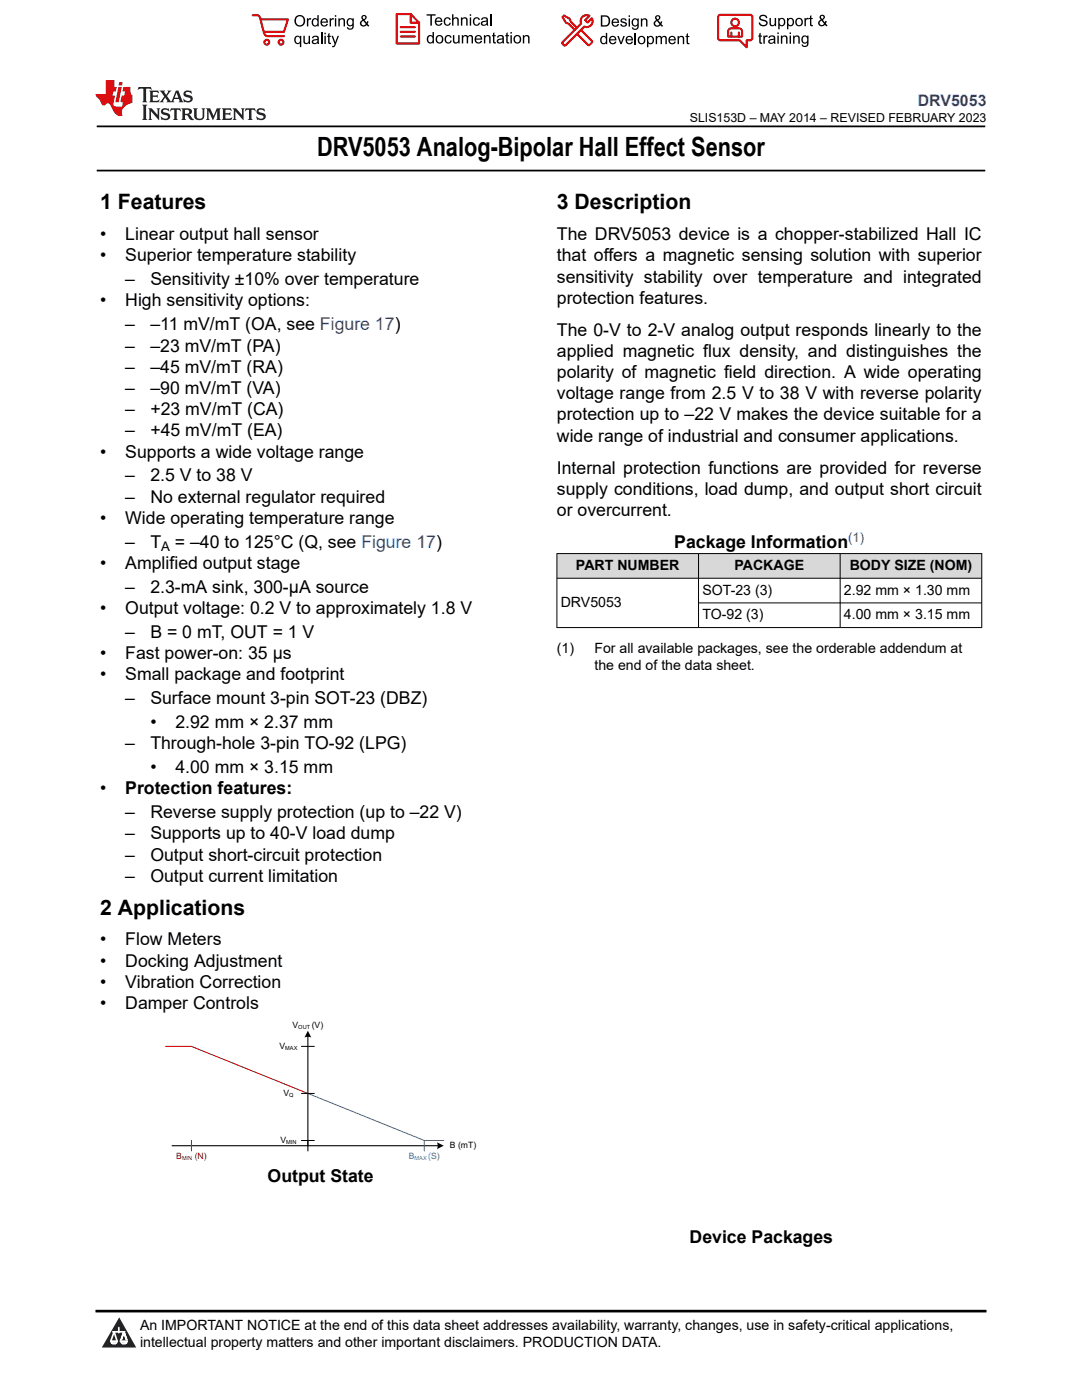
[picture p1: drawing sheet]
<svg xmlns="http://www.w3.org/2000/svg" width="216mm" height="279mm" viewBox="0 0 216 279" stroke-linecap="round" stroke-linejoin="round" font-family="sans-serif">
<path d="M19.3 25.2h177.3M19.3 34h177.3" fill="none" stroke="#000" stroke-width=".35"/>
<g fill="#d8d8d8">
<path d="M111.1 110.5h84.8v4.9h-84.8z" fill-rule="evenodd"/>
<path d="M111.2 110.5h28.1v4.8h-28.1z" fill-rule="evenodd"/>
<path d="M139.4 110.5h28.2v4.8h-28.2z" fill-rule="evenodd"/>
<path d="M167.7 110.5h28.1v4.8h-28.1z" fill-rule="evenodd"/>
</g>
<path d="M111.1 110.5h84.9M111.1 115.4h84.9M111.1 110.4v14.9M139.4 110.4v14.9M167.6 110.4v14.9M195.9 110.4v14.9M111.1 125.2h84.9M139.4 120.3h56.6M60.1 208.8h2.6M60.1 218.2h2.6M60.1 227.6h2.6" fill="none" stroke="#000" stroke-width=".2"/>
<path d="M61.4 206.7v23M34.3 228.7h53.2" fill="none" stroke="#000" stroke-width=".22"/>
<g fill="#000">
<path d="M61.4 205.7l.7 1.4a1.51 1.51 0 0 0-1.3 0z" fill-rule="evenodd"/>
<path d="M87.2 228l1.3 .7-1.3 .6a1.55 1.55 0 0 0 0-1.3z" fill-rule="evenodd"/>
</g>
<path d="M33 208.8h5.2l23.2 9.4M38.2 227.6v2.1" fill="none" stroke="#bf0000" stroke-width=".2"/>
<path d="M61.4 218.2l23.3 9.4M84.7 227.6h3.8M84.7 227.6v2.1" fill="none" stroke="#0070bf" stroke-width=".2"/>
<path d="M0 0h215.9v23.8h-215.9z" fill-rule="evenodd" fill="#fff"/>
<path d="M27.7 17.4l-.2 .6 .5-.3h.6v.1v2.2l-.2 .4h1l-.2-.4v-2.2v-.1h.5l.5 .3-.1-.6zM29.8 18.1l.2 .4v1.5l-.2 .4h1.9l.1-.6a1.08 1.08 0 0 1-1.3 .2v-.7h.6l.4 .2v-.6l-.4 .2h-.6v-.6l.2-.1a1 1 0 0 1 1 .2l-.1-.5zM31.8 18.1l1 1.1-1 1.2h.9l-.2-.2 .4-.7 .5 .7-.2 .2h1.6l-.2-.2 .1-.4h1l.1 .4-.1 .2h.9l-.2-.3-.8-2h-.5l-1 2.2-.8-1.1 .9-1.1h-.8l.2 .2-.5 .7-.3-.7 .1-.2zM35.2 18.5l.4 1h-.8zM36.8 18.2a.65 .65 0 0 0-.2 .7 .65 .65 0 0 0 .6 .5l.7 .2 .1 .2a.79 .79 0 0 1-.7 .4 .79 .79 0 0 1-.7-.5l.1 .7 .2-.1a.93 .93 0 0 0 1.1 .1 .93 .93 0 0 0 .4-1 1.46 1.46 0 0 0-1.2-.6l-.1-.3a1.09 1.09 0 0 1 1.2 .2l-.2-.6-.1 .1-.6-.2zM28.4 20.9l.2 .4v2.3l-.2 .3h1l-.2-.3v-2.3l.2-.4zM29.6 21.6l.2 .4v1.6l-.2 .3h.8l-.3-.3v-1.4l1.7 1.8v-2l.2-.4h-.8l.2 .2 .1 1.1-1.2-1.3zM32.3 21.8a.65 .65 0 0 0-.2 .7 .65 .65 0 0 0 .7 .4l.6 .2 .1 .2a.79 .79 0 0 1-.7 .4 .79 .79 0 0 1-.7-.5l.1 .7 .2-.1a.93 .93 0 0 0 1.1 .1 .93 .93 0 0 0 .4-.9 1.46 1.46 0 0 0-1.2-.6l-.1-.4a1.09 1.09 0 0 1 1.2 .2l-.2-.6-.1 .1-.6-.1zM34.1 21.6l-.1 .7a.63 .63 0 0 1 .7-.4l.1 1.7-.3 .3h1l-.2-.3v-1.7a.66 .66 0 0 1 .8 .4l-.1-.7zM36.2 21.6l.2 .4v1.6l-.2 .3h.9l-.2-.2v-.7h.5l.1 .2a.79 .79 0 0 0 1.2 .6l-1-.9a.61 .61 0 0 0 .6-.6 .61 .61 0 0 0-.5-.6zM36.9 21.9h.2a.47 .47 0 0 1 .5 .1 .47 .47 0 0 1 .1 .5l-.2 .2h-.6zM38.5 21.6l.2 .2a2.27 2.27 0 0 0 .4 2 1.04 1.04 0 0 0 1.7-.7v-1.3l.2-.2h-.8l.2 .4v1.1a.6 .6 0 0 1-.6 .6 .6 .6 0 0 1-.6-.6v-1.1l.3-.4zM41.1 21.6l.2 .4v1.6l-.2 .3h.7l-.2-.3v-1.5l.9 1.9 .8-1.9v1.5l-.2 .3h1l-.3-.3v-1.6l.3-.4h-.8l-.7 1.5-.7-1.5zM44.3 21.6l.2 .4v1.6l-.2 .3h1.9l.1-.5a1.09 1.09 0 0 1-1.3 .1v-.6h.6l.4 .1v-.6l-.4 .2h-.6v-.6l.2-.1a1.01 1.01 0 0 1 1 .3l-.1-.6zM46.4 21.6l.3 .4v1.6l-.3 .3h.8l-.2-.3v-1.4l1.6 1.8v-2l.2-.4h-.7l.2 .2v1.1l-1.2-1.3zM49 21.6l-.1 .7a.63 .63 0 0 1 .8-.4v1.7l-.3 .3h1l-.2-.3v-1.7a.66 .66 0 0 1 .8 .4l-.1-.7zM51.4 21.8a.65 .65 0 0 0-.2 .7 .65 .65 0 0 0 .6 .4l.6 .2 .2 .2a.79 .79 0 0 1-.8 .4 .79 .79 0 0 1-.6-.5l.1 .7 .2-.1a.93 .93 0 0 0 1 .1 .93 .93 0 0 0 .5-.9 1.46 1.46 0 0 0-1.3-.6l-.1-.4a1.09 1.09 0 0 1 1.3 .2l-.2-.6-.2 .1-.5-.1z" fill="#231f20"/>
<path d="M21.1 16v2.8h-2.1l.1 .3 .9 1a.95 .95 0 0 0 .9 .9 .59 .59 0 0 1 .6-.4 .59 .59 0 0 1 .5 .4l.4 .8a1.59 1.59 0 0 0 2.1 1.3 1.61 1.61 0 0 1 1-2.2l1-.4-.1-1.5a1.59 1.59 0 0 1-.4-1.6h-1.4l-.2 .9h.5l-.1 .8h-.5l-.2 1v.2l.4 .1-.2 .9h-.6a.73 .73 0 0 1-1.1-.7l.3-1.5h-.5l.2-.8h.5l.2-.9h-.5v-1.4zM23.6 17.4l-.6 3h.7l.6-3zM23.8 16.4l-.1 .7h.7l.1-.7z" fill="#ed1c24"/>
<g fill="#000">
<path d="M58.7 4.2a1.15 1.15 0 0 1 2.3 0 1.15 1.15 0 0 1-2.3 0zM59.3 3.5a.89 .89 0 0 0-.2 1.1 .89 .89 0 0 0 1.1 .4 .88 .88 0 0 0 .3-1.3 .88 .88 0 0 0-1.2-.2z" fill-rule="evenodd"/>
<path d="M58.9 7.3l.5-.2 .5 .3v-.3h.2v2.3h-.3v-.8a.74 .74 0 0 1-.9 0 .74 .74 0 0 1-.2-1zM59.1 7.5a.57 .57 0 0 0-.1 .7 .57 .57 0 0 0 .7 .2 .57 .57 0 0 0 .2-.7 .57 .57 0 0 0-.8-.2z" fill-rule="evenodd"/>
<path d="M61.2 3.6h.3v.3l.2-.2 .3-.1 .1 .1-.1 .3a.36 .36 0 0 0-.4 0 .36 .36 0 0 0-.1 .4v.9h-.3z" fill-rule="evenodd"/>
<path d="M60.5 7.1h.3v.9a.41 .41 0 0 0 .4 .6 .41 .41 0 0 0 .4-.6v-.9h.3v1.7h-.3v-.3a.58 .58 0 0 1-.7 .3 .58 .58 0 0 1-.4-.6z" fill-rule="evenodd"/>
<path d="M62.4 3.8l.5-.2 .4 .2v-.8h.3v2.3h-.3v-.2a.75 .75 0 0 1-1-.1 .75 .75 0 0 1 0-1zM62.6 4a.57 .57 0 0 0-.1 .7 .57 .57 0 0 0 .7 .2 .57 .57 0 0 0 .1-.7 .57 .57 0 0 0-.7-.2z" fill-rule="evenodd"/>
<path d="M62.4 7.3a.74 .74 0 0 1 .9-.1 .74 .74 0 0 1 .3 .9l.1 .7h-.3v-.2a.57 .57 0 0 1-.9 .2 .57 .57 0 0 1-.1-.8l.9-.3a.41 .41 0 0 0-.3-.4 .41 .41 0 0 0-.5 .4l-.3-.1zM62.6 8.2a.35 .35 0 0 0 .1 .5 .35 .35 0 0 0 .5-.3l.1-.4z" fill-rule="evenodd"/>
<path d="M64.7 6.5h.3v.3h-.3zM64.7 7.1h.3v1.7h-.3z" fill-rule="evenodd"/>
<path d="M64.2 3.8a.76 .76 0 0 1 .9-.1 .76 .76 0 0 1 .3 .8h-1.2a.47 .47 0 0 0 .4 .6 .47 .47 0 0 0 .5-.4l.3 .1a.82 .82 0 0 1-1.2 .3 .82 .82 0 0 1 0-1.3zM64.4 4l-.2 .3h.9l-.2-.4z" fill-rule="evenodd"/>
<path d="M65.8 3.6h.2v.3l.2-.2 .3-.1 .2 .1-.1 .3a.36 .36 0 0 0-.5 0 .36 .36 0 0 0 0 .4v.9h-.3z" fill-rule="evenodd"/>
<path d="M65.5 6.7l.3-.1v.5h.2v.3h-.2v.9v.2h.2l.1 .3a.41 .41 0 0 1-.5-.1 .41 .41 0 0 1-.1-.4v-.9h-.2v-.3h.2z" fill-rule="evenodd"/>
<path d="M66.1 7.1h.3l.5 1.4 .5-1.4h.2l-.6 1.7a.57 .57 0 0 1-.7 .6v-.3a.37 .37 0 0 0 .5-.3z" fill-rule="evenodd"/>
<path d="M66.8 3h.3v.3h-.3zM66.8 3.6h.3v1.7h-.3z" fill-rule="evenodd"/>
<path d="M67.5 3.6h.3v.3a.58 .58 0 0 1 .7-.3 .58 .58 0 0 1 .3 .7v1h-.2v-1a.4 .4 0 0 0-.5-.5 .4 .4 0 0 0-.3 .6v.9h-.3z" fill-rule="evenodd"/>
<path d="M69.3 3.8l.6-.2 .4 .2v-.2h.3v1.5a.71 .71 0 0 1-.5 .8 .71 .71 0 0 1-.9-.5h.3a.46 .46 0 0 0 .6 .3 .46 .46 0 0 0 .2-.6 .78 .78 0 0 1-1.1-.2 .78 .78 0 0 1 .1-1.1zM69.6 4a.53 .53 0 0 0-.1 .8 .53 .53 0 0 0 .8 0 .54 .54 0 0 0 0-.7 .54 .54 0 0 0-.7-.1z" fill-rule="evenodd"/>
<path d="M72.2 3.1a.53 .53 0 0 1 .9 .1 .53 .53 0 0 1-.4 .8l.5 .5 .1-.3 .2 .1-.2 .5 .4 .3-.2 .2-.3-.3a.71 .71 0 0 1-1.2 .1 .71 .71 0 0 1 .3-1.1l-.2-.5zM72.3 3.5a.3 .3 0 0 0 .6 0 .3 .3 0 0 0-.6 0zM72.3 4.3a.45 .45 0 0 0 0 .7 .45 .45 0 0 0 .7-.2l-.5-.6z" fill-rule="evenodd"/>
<path d="M85.1 2.8h1.8v.3h-.7v2h-.3v-2h-.8z" fill-rule="evenodd"/>
<path d="M85.3 7.2l.6-.2 .4 .2v-.8h.3v2.3h-.3v-.2a.76 .76 0 0 1-1-.1 .76 .76 0 0 1-.1-1zM85.6 7.4a.58 .58 0 0 0-.1 .7 .58 .58 0 0 0 .7 .2 .58 .58 0 0 0 .1-.7 .58 .58 0 0 0-.7-.2z" fill-rule="evenodd"/>
<path d="M87.2 7.2a.81 .81 0 0 1 1.1 .1 .81 .81 0 0 1-.1 1.2 .81 .81 0 0 1-1.2-.2v-.7zM87.3 7.4a.57 .57 0 0 0 0 .8 .57 .57 0 0 0 .8 0 .57 .57 0 0 0 0-.7 .57 .57 0 0 0-.8-.1z" fill-rule="evenodd"/>
<path d="M87 3.7a.77 .77 0 0 1 .9-.2 .77 .77 0 0 1 .4 .9h-1.3a.48 .48 0 0 0 .4 .5 .48 .48 0 0 0 .6-.3h.3a.83 .83 0 0 1-1.3 .4 .83 .83 0 0 1 0-1.3zM87.2 3.8l-.1 .3h.9l-.3-.4z" fill-rule="evenodd"/>
<path d="M88.7 3.7a.7 .7 0 0 1 1.2 .3h-.2a.45 .45 0 0 0-.6-.3 .45 .45 0 0 0-.3 .6 .45 .45 0 0 0 .3 .6 .45 .45 0 0 0 .6-.4l.3 .1a.76 .76 0 0 1-1.1 .5 .76 .76 0 0 1-.3-1.1z" fill-rule="evenodd"/>
<path d="M88.9 7.2a.7 .7 0 0 1 1.2 .3h-.3a.45 .45 0 0 0-.5-.3 .45 .45 0 0 0-.3 .6 .45 .45 0 0 0 .3 .6 .45 .45 0 0 0 .6-.3h.2a.76 .76 0 0 1-1 .5 .76 .76 0 0 1-.3-1.1z" fill-rule="evenodd"/>
<path d="M90.2 2.8h.3v.9a.59 .59 0 0 1 .7-.2 .59 .59 0 0 1 .3 .6v1h-.2v-1a.4 .4 0 0 0-.5-.4 .4 .4 0 0 0-.3 .5v.9h-.3z" fill-rule="evenodd"/>
<path d="M90.4 7h.3v.9a.41 .41 0 0 0 .4 .6 .41 .41 0 0 0 .3-.6v-.9h.3v1.7h-.2v-.3a.58 .58 0 0 1-.7 .3 .58 .58 0 0 1-.4-.7z" fill-rule="evenodd"/>
<path d="M92 3.5h.2v.2a.59 .59 0 0 1 .7-.3 .59 .59 0 0 1 .4 .7v1h-.3v-1a.41 .41 0 0 0-.4-.4 .41 .41 0 0 0-.4 .5v.9h-.2z" fill-rule="evenodd"/>
<path d="M92.1 7h.3v.3a.56 .56 0 0 1 1 0 .54 .54 0 0 1 .6-.3 .54 .54 0 0 1 .4 .5v1.2h-.3v-1.1a.34 .34 0 0 0-.3-.4 .34 .34 0 0 0-.4 .3v1.2h-.3v-1.1a.38 .38 0 0 0-.5-.3 .38 .38 0 0 0-.2 .5v.9h-.3z" fill-rule="evenodd"/>
<path d="M93.7 2.8h.3v.4h-.3zM93.7 3.5h.3v1.6h-.3z" fill-rule="evenodd"/>
<path d="M94.6 3.7a.7 .7 0 0 1 1.2 .3h-.3a.45 .45 0 0 0-.6-.3 .45 .45 0 0 0-.3 .6 .45 .45 0 0 0 .4 .6 .45 .45 0 0 0 .5-.4l.3 .1a.76 .76 0 0 1-1 .5 .76 .76 0 0 1-.4-1.1z" fill-rule="evenodd"/>
<path d="M94.9 7.2a.77 .77 0 0 1 .9-.1 .77 .77 0 0 1 .4 .8h-1.2a.48 .48 0 0 0 .3 .6 .48 .48 0 0 0 .6-.4l.3 .1a.83 .83 0 0 1-1.3 .3 .83 .83 0 0 1 0-1.3zM95.1 7.3l-.1 .4h.9l-.2-.4z" fill-rule="evenodd"/>
<path d="M96.6 7h.2v.3a.59 .59 0 0 1 .7-.3 .59 .59 0 0 1 .4 .7v1h-.3v-1a.41 .41 0 0 0-.4-.5 .41 .41 0 0 0-.4 .6v.9h-.2z" fill-rule="evenodd"/>
<path d="M96.1 3.7a.74 .74 0 0 1 1-.2 .74 .74 0 0 1 .3 .9v.7h-.2l-.1-.2a.59 .59 0 0 1-.8 .3 .59 .59 0 0 1-.2-.8l1-.3a.42 .42 0 0 0-.4-.5 .42 .42 0 0 0-.4 .4l-.3-.1zM96.3 4.5a.36 .36 0 0 0 .2 .5 .36 .36 0 0 0 .5-.2l.1-.5z" fill-rule="evenodd"/>
<path d="M98.4 6.6l.3-.2v.6h.2v.2h-.2v1v.2h.2l.1 .3a.41 .41 0 0 1-.5-.1 .41 .41 0 0 1-.1-.4v-1h-.2v-.2h.2z" fill-rule="evenodd"/>
<path d="M99.3 7.2a.74 .74 0 0 1 1-.2 .74 .74 0 0 1 .2 1l.1 .7h-.3v-.2a.59 .59 0 0 1-.8 .2 .59 .59 0 0 1-.3-.8l1.1-.3a.42 .42 0 0 0-.4-.4 .42 .42 0 0 0-.5 .3h-.2zM99.5 8a.36 .36 0 0 0 .2 .5 .36 .36 0 0 0 .4-.2l.2-.5z" fill-rule="evenodd"/>
<path d="M101 6.6l.3-.2v.6h.3v.2h-.3v1l.1 .2h.2v.3a.41 .41 0 0 1-.4-.1 .41 .41 0 0 1-.2-.4v-1h-.2v-.2h.2z" fill-rule="evenodd"/>
<path d="M101.9 6.4h.2v.3h-.2zM101.9 7h.2v1.7h-.2z" fill-rule="evenodd"/>
<path d="M102.7 7.2a.81 .81 0 0 1 1.1 .1 .81 .81 0 0 1-.1 1.2 .81 .81 0 0 1-1.2-.2v-.7zM102.9 7.4a.57 .57 0 0 0-.1 .8 .57 .57 0 0 0 .9 0 .57 .57 0 0 0-.1-.7 .57 .57 0 0 0-.7-.1z" fill-rule="evenodd"/>
<path d="M104.3 7h.3v.3a.59 .59 0 0 1 .7-.3 .59 .59 0 0 1 .4 .7v1h-.3v-1a.41 .41 0 0 0-.5-.5 .41 .41 0 0 0-.3 .6v.9h-.3z" fill-rule="evenodd"/>
<path d="M119.9 3.1h.8a1.12 1.12 0 0 1 1 1.1 1.12 1.12 0 0 1-1 1.1h-.8zM120.2 3.3v1.7h.5a.86 .86 0 0 0 .8-.8 .86 .86 0 0 0-.8-.9z" fill-rule="evenodd"/>
<path d="M119.9 7.4l.5-.3 .5 .3v-.8h.3v2.2h-.3v-.2a.75 .75 0 0 1-1 0 .75 .75 0 0 1-.1-1zM120.2 7.5a.57 .57 0 0 0-.2 .8 .57 .57 0 0 0 .8 .2 .57 .57 0 0 0 .1-.8 .57 .57 0 0 0-.7-.2z" fill-rule="evenodd"/>
<path d="M121.7 7.4a.76 .76 0 0 1 .9-.2 .76 .76 0 0 1 .4 .9h-1.2a.47 .47 0 0 0 .3 .5 .47 .47 0 0 0 .6-.3h.3a.82 .82 0 0 1-1.3 .4 .82 .82 0 0 1 0-1.3zM121.9 7.5l-.1 .3h.9l-.2-.4z" fill-rule="evenodd"/>
<path d="M122.2 3.9a.76 .76 0 0 1 .9-.2 .76 .76 0 0 1 .4 .9h-1.2a.47 .47 0 0 0 .4 .5 .47 .47 0 0 0 .5-.3h.3a.82 .82 0 0 1-1.2 .4 .82 .82 0 0 1-.1-1.3zM122.5 4l-.2 .3h.9l-.2-.4z" fill-rule="evenodd"/>
<path d="M123.9 3.8a.71 .71 0 0 1 1.1 .3h-.2a.32 .32 0 0 0-.4-.3 .32 .32 0 0 0-.3 .4h.1a.75 .75 0 0 1 .9 .8 .72 .72 0 0 1-.7 .3 .72 .72 0 0 1-.6-.5h.2a.36 .36 0 0 0 .4 .4 .36 .36 0 0 0 .3-.5 .8 .8 0 0 1-.9-.7z" fill-rule="evenodd"/>
<path d="M123.2 7.2h.3l.4 1.3 .5-1.3h.3l-.6 1.6h-.3z" fill-rule="evenodd"/>
<path d="M125.4 3.1h.3v.3h-.3zM125.4 3.7h.3v1.6h-.3z" fill-rule="evenodd"/>
<path d="M125 7.4a.76 .76 0 0 1 .9-.2 .76 .76 0 0 1 .4 .9h-1.2a.47 .47 0 0 0 .4 .5 .47 .47 0 0 0 .5-.3h.3a.82 .82 0 0 1-1.2 .4 .82 .82 0 0 1-.1-1.3zM125.3 7.5l-.2 .3h.9l-.2-.4z" fill-rule="evenodd"/>
<path d="M126.2 3.9l.5-.3 .5 .3v-.2h.3v1.4a.71 .71 0 0 1-.6 .8 .71 .71 0 0 1-.8-.5l.2 .1a.46 .46 0 0 0 .7 .2 .46 .46 0 0 0 .2-.6 .78 .78 0 0 1-1.1-.1 .78 .78 0 0 1 .1-1.1zM126.4 4a.53 .53 0 0 0 0 .8 .53 .53 0 0 0 .7 0 .54 .54 0 0 0 0-.7 .54 .54 0 0 0-.7-.1z" fill-rule="evenodd"/>
<path d="M127.5 7.3a.8 .8 0 0 1 1.1 .2 .8 .8 0 0 1-.1 1.1 .8 .8 0 0 1-1.2-.1v-.8zM127.7 7.5a.56 .56 0 0 0-.1 .9 .56 .56 0 0 0 .8-.1 .56 .56 0 0 0 0-.7 .56 .56 0 0 0-.7-.1z" fill-rule="evenodd"/>
<path d="M127.9 3.7h.2v.2a.58 .58 0 0 1 .7-.2 .58 .58 0 0 1 .4 .6v1h-.3v-1a.4 .4 0 0 0-.4-.4 .4 .4 0 0 0-.3 .5v.9h-.3z" fill-rule="evenodd"/>
<path d="M129.1 7.2h.2v.2a.72 .72 0 0 1 1-.1 .72 .72 0 0 1 .2 1 .64 .64 0 0 1-.5 .5 .64 .64 0 0 1-.6-.2v.8h-.3zM129.5 7.5a.56 .56 0 0 0-.1 .8 .56 .56 0 0 0 .7 .2 .56 .56 0 0 0 .1-.8 .56 .56 0 0 0-.7-.2z" fill-rule="evenodd"/>
<path d="M130.8 7.2h.3v.2a.55 .55 0 0 1 .9 0 .53 .53 0 0 1 .7-.3 .53 .53 0 0 1 .4 .6v1.1h-.3v-1a.34 .34 0 0 0-.3-.4 .34 .34 0 0 0-.4 .3v1.1h-.3v-1a.37 .37 0 0 0-.5-.4 .37 .37 0 0 0-.2 .6v.8h-.3z" fill-rule="evenodd"/>
<path d="M130.9 3.2a.53 .53 0 0 1 .8 .1 .53 .53 0 0 1-.3 .8l.4 .5 .1-.4 .3 .1-.2 .5 .3 .3-.2 .3-.3-.4a.71 .71 0 0 1-1.2 .1 .71 .71 0 0 1 .4-1.1l-.3-.5zM130.9 3.6a.3 .3 0 0 0 .6 0 .3 .3 0 0 0-.6 0zM130.9 4.3a.45 .45 0 0 0 0 .7 .45 .45 0 0 0 .7-.2l-.5-.6z" fill-rule="evenodd"/>
<path d="M133.6 7.4a.76 .76 0 0 1 .9-.2 .76 .76 0 0 1 .4 .9h-1.3a.47 .47 0 0 0 .4 .5 .47 .47 0 0 0 .6-.3h.3a.82 .82 0 0 1-1.3 .4 .82 .82 0 0 1 0-1.3zM133.8 7.5l-.1 .3h.9l-.3-.4z" fill-rule="evenodd"/>
<path d="M135.2 7.2h.3v.2a.58 .58 0 0 1 .7-.2 .58 .58 0 0 1 .3 .6v1h-.3v-1a.4 .4 0 0 0-.4-.4 .4 .4 0 0 0-.3 .5v.9h-.3z" fill-rule="evenodd"/>
<path d="M137 6.8l.3-.2v.6h.2v.2h-.2v1v.2h.2l.1 .2a.41 .41 0 0 1-.5 0 .41 .41 0 0 1-.1-.5v-.9h-.2v-.2h.2z" fill-rule="evenodd"/>
<path d="M151.7 3.1a.88 .88 0 0 1 1.4 .5h-.3a.49 .49 0 0 0-.5-.5 .49 .49 0 0 0-.4 .6v.1a1.06 1.06 0 0 1 1.3 1 .95 .95 0 0 1-1 .4 .95 .95 0 0 1-.8-.7h.3a.58 .58 0 0 0 .6 .5 .58 .58 0 0 0 .5-.6l-.2-.1a.95 .95 0 0 1-1.1-.9z" fill-rule="evenodd"/>
<path d="M151.5 6.7l.3-.2v.6h.3v.2h-.3v1v.2h.3v.2a.41 .41 0 0 1-.5 0 .41 .41 0 0 1-.1-.5v-.9h-.2v-.2h.2z" fill-rule="evenodd"/>
<path d="M152.3 7.1h.3v.2l.1-.2h.4h.1l-.1 .3a.36 .36 0 0 0-.4 0 .36 .36 0 0 0-.1 .5v.8h-.3z" fill-rule="evenodd"/>
<path d="M153.4 7.3a.74 .74 0 0 1 1-.2 .74 .74 0 0 1 .3 .9l.1 .7h-.3l-.1-.2a.57 .57 0 0 1-.8 .3 .57 .57 0 0 1-.1-.9l.9-.2a.41 .41 0 0 0-.4-.4 .41 .41 0 0 0-.4 .3h-.3zM153.7 8.1a.35 .35 0 0 0 .1 .5 .35 .35 0 0 0 .5-.2l.1-.5z" fill-rule="evenodd"/>
<path d="M153.5 3.6h.3v.9a.41 .41 0 0 0 .4 .5 .41 .41 0 0 0 .4-.5v-.9h.3v1.6h-.3v-.2a.58 .58 0 0 1-.7 .2 .58 .58 0 0 1-.4-.6z" fill-rule="evenodd"/>
<path d="M155.1 6.5h.3v.3h-.3zM155.1 7.1h.3v1.6h-.3z" fill-rule="evenodd"/>
<path d="M155.3 3.6h.2v.2a.72 .72 0 0 1 1-.1 .72 .72 0 0 1 .2 1 .64 .64 0 0 1-.5 .5 .64 .64 0 0 1-.6-.2v.8h-.3zM155.7 3.9a.56 .56 0 0 0-.2 .8 .56 .56 0 0 0 .8 .2 .56 .56 0 0 0 .1-.8 .56 .56 0 0 0-.7-.2z" fill-rule="evenodd"/>
<path d="M155.8 7.1h.3v.2a.58 .58 0 0 1 .7-.2 .58 .58 0 0 1 .3 .6v1h-.2v-1a.4 .4 0 0 0-.5-.4 .4 .4 0 0 0-.3 .5v.9h-.3z" fill-rule="evenodd"/>
<path d="M157 3.6h.3v.2a.72 .72 0 0 1 1-.1 .72 .72 0 0 1 .1 1 .64 .64 0 0 1-.4 .5 .64 .64 0 0 1-.7-.2v.8h-.3zM157.4 3.9a.56 .56 0 0 0-.1 .8 .56 .56 0 0 0 .7 .2 .56 .56 0 0 0 .2-.8 .56 .56 0 0 0-.8-.2z" fill-rule="evenodd"/>
<path d="M157.6 6.5h.2v.3h-.2zM157.6 7.1h.2v1.6h-.2z" fill-rule="evenodd"/>
<path d="M158.3 7.1h.2v.2a.58 .58 0 0 1 .7-.2 .58 .58 0 0 1 .4 .6v1h-.3v-1a.4 .4 0 0 0-.4-.4 .4 .4 0 0 0-.4 .5v.9h-.2z" fill-rule="evenodd"/>
<path d="M158.9 3.7a.8 .8 0 0 1 1.2 .2 .8 .8 0 0 1-.2 1.1 .8 .8 0 0 1-1.1-.1l-.1-.8zM159.1 3.9a.56 .56 0 0 0-.1 .9 .56 .56 0 0 0 .9 0 .56 .56 0 0 0-.1-.8 .56 .56 0 0 0-.7-.1z" fill-rule="evenodd"/>
<path d="M160.1 7.3l.5-.2 .5 .2v-.2h.2v1.4a.71 .71 0 0 1-.5 .9 .71 .71 0 0 1-.8-.5h.2a.46 .46 0 0 0 .6 .2 .46 .46 0 0 0 .2-.6 .78 .78 0 0 1-1-.1 .78 .78 0 0 1 .1-1.1zM160.3 7.4a.53 .53 0 0 0-.1 .8 .53 .53 0 0 0 .8 0 .54 .54 0 0 0 0-.7 .54 .54 0 0 0-.7-.1z" fill-rule="evenodd"/>
<path d="M160.5 3.6h.3v.2l.1-.2h.4h.1l-.1 .3a.36 .36 0 0 0-.4 0 .36 .36 0 0 0-.1 .5v.8h-.3z" fill-rule="evenodd"/>
<path d="M161.6 3.2l.3-.2v.6h.3v.2h-.3v1l.1 .2h.2v.2a.41 .41 0 0 1-.4 0 .41 .41 0 0 1-.2-.5v-.9h-.2v-.2h.2z" fill-rule="evenodd"/>
<path d="M163.7 3.1a.53 .53 0 0 1 .8 .1 .53 .53 0 0 1-.3 .8l.4 .5 .1-.3h.3l-.2 .5 .3 .3-.2 .3-.3-.3a.71 .71 0 0 1-1.2 .1 .71 .71 0 0 1 .4-1.2l-.3-.5zM163.8 3.5a.3 .3 0 0 0 .6 0 .3 .3 0 0 0-.6 0zM163.7 4.2a.45 .45 0 0 0 0 .8 .45 .45 0 0 0 .7-.3l-.5-.6z" fill-rule="evenodd"/>
</g>
<path d="M64.2 6.5v2.3M97.9 2.8v2.3M126.8 6.6v2.2" fill="none" stroke="#000" stroke-width=".28"/>
<g fill="none" stroke="#de0000" stroke-width=".42">
<path d="M50.4 3l1.1 .1a1.4 1.4 0 0 1 .6 1.2l.6 2.5a.95 .95 0 0 0 1.2 .4h2.8M52 3.9h5.5l-.8 2.4h-4M79.1 2.8h2.8v1.7h1.7v4.2h-4.5zM80 6.4h2.8M80 5.4h2.8M80 7.3h2.8M82 2.8l1.6 1.7M115.1 5.5l-1.2-1.2-.2-.5-1.2-.7-.3 .3 .7 1.1 .5 .2 1.3 1.3M115.9 6l2.2 2.2v.3l-.5 .5h-.3l-2.2-2.2zM115.9 6l.7-.7a1.19 1.19 0 0 0 1.3-.3 1.19 1.19 0 0 0 .2-1.4l-.8 .9-.5-.5 .8-.8a1.19 1.19 0 0 0-1.3 .1 1.19 1.19 0 0 0-.3 1.4l-3.8 3.7v.3l.3 .3h.3l2.3-2.2M143.3 3.2l.5-.2h5.9l.4 .2v4.4l-.2 .4-.9 .1v1.3l-1.4-1.3h-3.8l-.5-.3zM145.5 5.8l.4-.1h1.6a.61 .61 0 0 1 .6 .6v1h-2.8v-1z"/>
<path d="M145.9 6.5v.8M147.4 6.5v.8"/>
<circle cx="53.2" cy="8.4" r=".49"/>
<circle cx="56.1" cy="8.4" r=".49"/>
<circle cx="146.7" cy="4.5" r=".75"/>
</g>
<path d="M0 261.4h215.9v18h-215.9z" fill-rule="evenodd" fill="#fff"/>
<path d="M23.8 262.9l3.4 6h-6.9z" fill="#231f20"/>
<path d="M22.1 267.7h1.3l-.4 .5h-.3a.55 .55 0 0 1-.6-.5z" fill-rule="evenodd" fill="#fff"/>
<path d="M22.1 267.7h1.3l-.4 .5h-.3a.55 .55 0 0 1-.6-.5z" fill="none" stroke="#231f20" stroke-width=".34"/>
<path d="M22.1 267.7h1.3l-.4 .5h-.5zM22.6 265.8h.1M22.6 265.8h2.3zM23.7 265.9h.1M23.7 264.9v1zM24 267.7h.1" fill="none" stroke="#fff" stroke-width=".34"/>
<path d="M24.7 265.8l-.7 1.9z" fill="#fff"/>
<path d="M24.7 265.8l-.7 1.9z" fill="none" stroke="#fff" stroke-width=".34"/>
<path d="M24.7 265.8l.7 1.9z" fill="#fff"/>
<path d="M22.8 265.8l-.7 1.9zM22.8 265.8l.6 1.9zM24.7 265.8l.7 1.9zM25.3 267.7h.1" fill="none" stroke="#fff" stroke-width=".34"/>
<path d="M24.1 267.7h1.3a.65 .65 0 0 1-.6 .5 .65 .65 0 0 1-.7-.5z" fill-rule="evenodd" fill="#fff"/>
<path d="M24.1 267.7h1.3a.65 .65 0 0 1-.6 .5 .65 .65 0 0 1-.7-.5z" fill="none" stroke="#231f20" stroke-width=".34"/>
<path d="M24 267.7h.1M24.1 267.7h1.3l-.4 .5h-.5z" fill="none" stroke="#fff" stroke-width=".34"/>
<path d="M19 261.7h177.8" fill="none" stroke="#000" stroke-width=".53"/>
<text font-size="5.3" x="63.3" y="31.2">DRV5053 Analog-Bipolar Hall Effect Sensor</text>
<g font-size="4.2">
<text x="20" y="41.8">1 Features</text>
<text x="111.1" y="41.8">3 Description</text>
<text x="20" y="182.5">2 Applications</text>
</g>
<g font-size="3.5">
<text x="20" y="47.9">•</text>
<text x="25" y="47.9">Linear output hall sensor</text>
<text x="111.1" y="47.9">The DRV5053 device is a chopper-stabilized Hall IC</text>
<text x="20" y="52.2">•</text>
<text x="25" y="52.2">Superior temperature stability</text>
<text x="111.1" y="52.2">that offers a magnetic sensing solution with superior</text>
<text x="25" y="56.9">–</text>
<text x="30" y="56.9">Sensitivity ±10% over temperature</text>
<text x="111.1" y="56.4">sensitivity stability over temperature and integrated</text>
<text x="20" y="61.2">•</text>
<text x="25" y="61.2">High sensitivity options:</text>
<text x="25" y="65.9">–</text>
<text x="30" y="65.9">–11 mV/mT (OA, see Figure 17)</text>
<text x="111.1" y="60.6">protection features.</text>
<text x="25" y="70.2">–</text>
<text x="30" y="70.2">–23 mV/mT (PA)</text>
<text x="111.1" y="67">The 0-V to 2-V analog output responds linearly to the</text>
<text x="111.1" y="71.2">applied magnetic flux density, and distinguishes the</text>
<text x="25" y="74.4">–</text>
<text x="30" y="74.4">–45 mV/mT (RA)</text>
<text x="111.1" y="75.5">polarity of magnetic field direction. A wide operating</text>
<text x="25" y="78.6">–</text>
<text x="25" y="82.9">–</text>
<text x="30" y="78.6">–90 mV/mT (VA)</text>
<text x="30" y="82.9">+23 mV/mT (CA)</text>
<text x="111.1" y="83.9">protection up to –22 V makes the device suitable for a</text>
<text x="111.1" y="79.7">voltage range from 2.5 V to 38 V with reverse polarity</text>
<text x="25" y="87.1">–</text>
<text x="30" y="87.1">+45 mV/mT (EA)</text>
<text x="111.1" y="88.2">wide range of industrial and consumer applications.</text>
<text x="20" y="91.3">•</text>
<text x="25" y="91.3">Supports a wide voltage range</text>
<text x="111.1" y="94.5">Internal protection functions are provided for reverse</text>
<text x="25" y="96.1">–</text>
<text x="25" y="100.3">–</text>
<text x="30" y="96.1">2.5 V to 38 V</text>
<text x="30" y="100.3">No external regulator required</text>
<text x="111.1" y="98.7">supply conditions, load dump, and output short circuit</text>
<text x="20" y="104.6">•</text>
<text x="25" y="104.6">Wide operating temperature range</text>
<text x="111.1" y="103">or overcurrent.</text>
<text x="20" y="113.6">•</text>
<text x="25" y="109.3">–</text>
<text x="25" y="113.6">Amplified output stage</text>
<text x="30" y="109.3">T</text>
<text x="34.9" y="109.3">= –40 to 125°C (Q, see Figure 17)</text>
<text x="134.5" y="109.3">Package Information</text>
<text x="25" y="118.3">–</text>
<text x="30" y="118.3">2.3-mA sink, 300-µA source</text>
<text x="20" y="122.5">•</text>
<text x="25" y="122.5">Output voltage: 0.2 V to approximately 1.8 V</text>
<text x="20" y="131.5">•</text>
<text x="25" y="127.3">–</text>
<text x="25" y="131.5">Fast power-on: 35 µs</text>
<text x="30" y="127.3">B = 0 mT, OUT = 1 V</text>
<text x="20" y="135.8">•</text>
<text x="25" y="135.8">Small package and footprint</text>
<text x="25" y="140.5">–</text>
<text x="30" y="140.5">Surface mount 3-pin SOT-23 (DBZ)</text>
<text x="25" y="149.5">–</text>
<text x="30" y="145.3">•</text>
<text x="30" y="149.5">Through-hole 3-pin TO-92 (LPG)</text>
<text x="35" y="145.3">2.92 mm × 2.37 mm</text>
<text x="30" y="154.3">•</text>
<text x="35" y="154.3">4.00 mm × 3.15 mm</text>
<text x="20" y="158.5">•</text>
<text x="25" y="158.5">Protection features:</text>
<text x="25" y="163.3">–</text>
<text x="25" y="167.5">–</text>
<text x="30" y="163.3">Reverse supply protection (up to –22 V)</text>
<text x="30" y="167.5">Supports up to 40-V load dump</text>
<text x="25" y="171.8">–</text>
<text x="30" y="171.8">Output short-circuit protection</text>
<text x="25" y="176">–</text>
<text x="30" y="176">Output current limitation</text>
<text x="20" y="188.7">•</text>
<text x="25" y="188.7">Flow Meters</text>
<text x="20" y="192.9">•</text>
<text x="20" y="197.2">•</text>
<text x="25" y="192.9">Docking Adjustment</text>
<text x="25" y="197.2">Vibration Correction</text>
<text x="20" y="201.4">•</text>
<text x="25" y="201.4">Damper Controls</text>
<text x="53.4" y="235.9">Output State</text>
<text x="137.6" y="248.1">Device Packages</text>
</g>
<text font-size="3.2" fill="#00f" x="183.1" y="21.1">DRV5053</text>
<g font-size="2.8">
<text x="114.9" y="113.8">PART NUMBER</text>
<text x="146.6" y="113.8">PACKAGE</text>
<text x="169.5" y="113.8">BODY SIZE (NOM)</text>
<text x="140.2" y="118.7">SOT-23 (3)</text>
<text x="168.4" y="118.7">2.92 mm × 1.30 mm</text>
<text x="111.9" y="121.1">DRV5053</text>
<text x="140.2" y="123.6">TO-92 (3)</text>
<text x="168.4" y="123.6">4.00 mm × 3.15 mm</text>
<text x="111.1" y="130.4">(1)</text>
<text x="118.6" y="130.4">For all available packages, see the orderable addendum at</text>
<text x="118.6" y="133.8">the end of the data sheet.</text>
<text x="27.9" y="265.5">An IMPORTANT NOTICE at the end of this data sheet addresses availability, warranty, changes, use in safety-critical applications,</text>
<text x="27.9" y="268.9">intellectual property matters and other important disclaimers. PRODUCTION DATA.</text>
</g>
<text font-size="2.6" x="32.2" y="110">A</text>
<text font-size="2.6" fill="#00f" x="169.2" y="108.1">(1)</text>
<text font-size="2.5" x="137.6" y="24.3">SLIS153D – MAY 2014 – REVISED FEBRUARY 2023</text>
<g font-size="1.7">
<text x="55.8" y="209.3">V</text>
<text x="58.4" y="205.2">V</text>
<text x="62.2" y="205.2">(V)</text>
<text x="56.6" y="218.7">V</text>
<text x="56" y="228.1">V</text>
<text x="89.8" y="229.2">B (mT)</text>
</g>
<g font-size="1.7" fill="#bf0000">
<text x="35.2" y="231.3">B</text>
<text x="38.8" y="231.3">(N)</text>
</g>
<g font-size="1.7" fill="#0070bf">
<text x="81.6" y="231.3">B</text>
<text x="85.5" y="231.3">(S)</text>
</g>
<g font-size="1.1">
<text x="56.9" y="209.6">MAX</text>
<text x="59.5" y="205.4">OUT</text>
<text x="57.7" y="219">Q</text>
<text x="57.1" y="228.4">MIN</text>
</g>
<text font-size="1.1" fill="#bf0000" x="36.3" y="231.5">MIN</text>
<text font-size="1.1" fill="#0070bf" x="82.7" y="231.5">MAX</text>
</svg>
